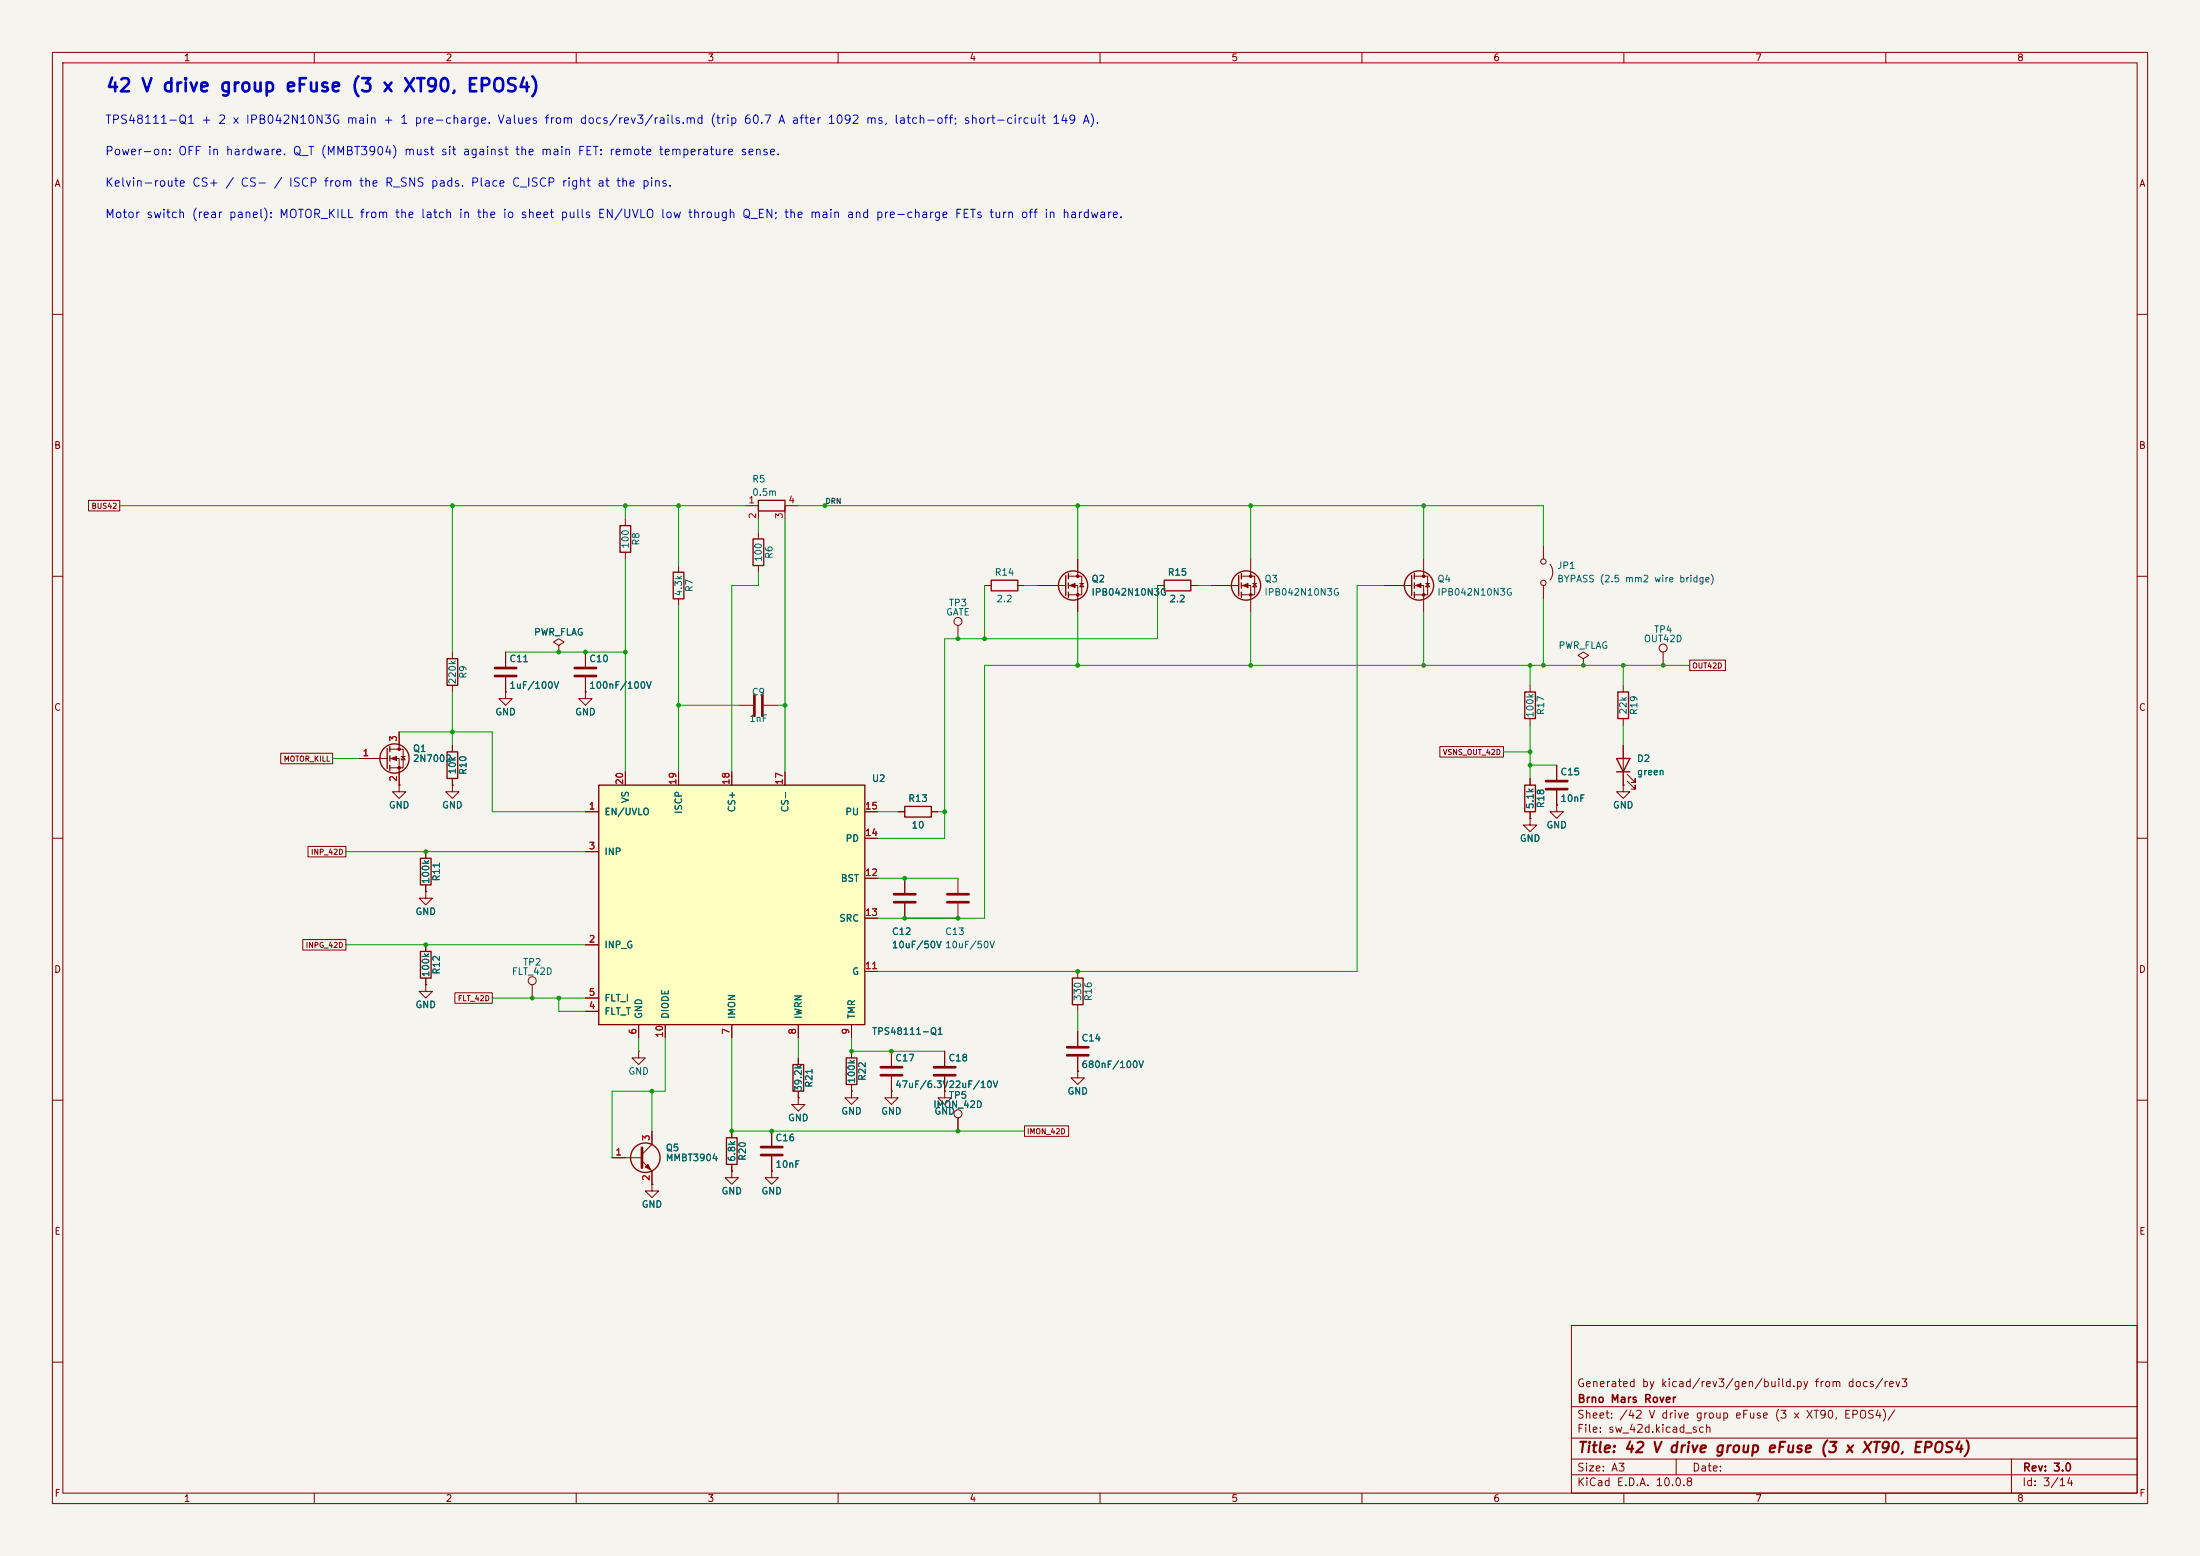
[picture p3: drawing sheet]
<svg xmlns="http://www.w3.org/2000/svg" width="420mm" height="297mm" viewBox="0 0 420 297" stroke-linecap="round" stroke-linejoin="round" font-family="sans-serif">
<path d="M0 0h420v297h-420z" fill="#f5f4ef" stroke="#f5f4ef" stroke-width=".19"/>
<g fill="none" stroke="#840000" stroke-width=".19">
<path d="M10 10h400v277h-400zM12 12h396v273h-396zM60 10v2M110 10v2M160 10v2M210 10v2M260 10v2M310 10v2M360 10v2M10 60h2M408 60h2M10 110h2"/>
<path d="M182.9 119.4v2.5M221 111.8h1.2M227.3 111.8h1.3M231.1 111.8h5.4M237 110h2.5v3.5h-2.5M237 111.8h1.8v5M238.8 106.7v3.3M239.1 111.4h.8M239.5 111.4l.4 .6h-.8zM264.2 111.8h5.3M270 110h2.5v3.5h-2.5M270 111.8h1.8v5"/>
<path d="M271.8 106.7v3.3M272.2 111.4h.7M272.5 111.4l.4 .6h-.7zM408 110h2M76.2 139.7v3.3M96.5 132.1v1.3h1.3l-1.3 1.2-1.3-1.2h1.3M96.5 132.1h.1M111.8 132.1v1.3h1.2l-1.2 1.2-1.3-1.2h1.3M111.8 132.1h.1M141 134.6h2.8M145.8 134.6h2.8M292.1 130.8v1.3"/>
<path d="M292.1 137.2v1.2M309.9 130.8v1.3M309.9 137.2v1.2M317.5 124.5v2.5M10 160h2M68.6 144.8h5.3M74.4 143h2.6v3.6h-2.6M74.4 144.8h1.8v5.1M76.2 149.9v1.2h1.3l-1.3 1.3-1.3-1.3h1.3M76.2 149.9h.1M76.6 144.4h.7M77 144.4l.3 .6h-.7z"/>
<path d="M86.4 149.9v1.2h1.2l-1.2 1.3-1.3-1.3h1.3M86.4 149.9h.1M86.4 142.2v1.3M86.4 148.6v1.3M292.1 156.2v1.3h1.3l-1.3 1.3-1.3-1.3h1.3M292.1 156.2h.1M292.1 148.6v1.3M292.1 154.9v1.3M297.2 153.7v1.2h1.2l-1.2 1.3-1.3-1.3h1.3M297.2 153.7h.1M297.2 146.1v2.7M297.2 150.9v2.8"/>
<path d="M309.9 149.9v1.2h1.2l-1.2 1.3-1.3-1.3h1.3M309.9 149.9h.1M309.9 142.2v7.7M310.6 149.1l1.6 1.5v-.7v.7h-.8M310.6 147.8l1.6 1.6v-.8v.8h-.8M408 160h2M81.3 170.2v1.3h1.2l-1.2 1.2-1.3-1.2h1.3M81.3 170.2h.1M81.3 162.6v1.2M81.3 168.9v1.3M182.9 167.6v2.8M182.9 172.5v2.8"/>
<path d="M81.3 188v1.2h1.2l-1.2 1.3-1.3-1.3h1.3M81.3 188h.1M81.3 180.3v1.3M81.3 186.7v1.3M101.6 188v2.5M205.7 185.4v1.3M205.7 191.8v1.2M205.7 196.9v2.7M10 210h2M121.9 200.7v1.2h1.3l-1.3 1.3-1.3-1.3h1.3M121.9 200.7h.1M124.5 215.9v2.5l-1.9 1.9"/>
<path d="M205.7 201.7v2.8M408 210h2M116.8 221h5.8M122.6 221.6l1.9 1.9v2.6M124.5 226.1v1.2h1.2l-1.2 1.3-1.3-1.3h1.3M124.5 226.1h.1M300 253h108v32h-108zM10 260h2M300 278.5h108M300 274.5h108M300 268.5h108M320 278.5v3"/>
<path d="M384 278.5v6.5M408 260h2M60 285v2M110 285v2M160 285v2M210 285v2M260 285v2M300 281.5h108M310 285v2M360 285v2"/>
<circle cx="182.9" cy="118.6" r=".76"/>
<circle cx="317.5" cy="123.7" r=".76"/>
<circle cx="101.6" cy="187.2" r=".76"/>
</g>
<g fill="none" stroke="#840000" stroke-width=".25">
<path d="M222.2 110.7h5.1v2.1h-5.1zM236.5 109.9v3.8M237 109.5v1M237 111.3v1M237 113v1M269.5 109.9v3.8M270 109.5v1M270 111.3v1M270 113v1M291.1 132.1h2v5.1h-2zM308.9 132.1h2v5.1h-2zM73.9 142.9v3.8"/>
<path d="M74.4 142.5v1M74.4 144.3v1M74.4 146.1v1M85.3 143.5h2.1v5.1h-2.1zM291.1 149.9h2v5h-2zM308.6 144.8h2.5l-1.2 2.5zM308.6 147.3h2.5M80.3 163.8h2v5.1h-2zM80.3 181.6h2v5.1h-2zM204.7 186.7h2.1v5.1h-2.1z"/>
<circle cx="237.9" cy="111.8" r="2.79"/>
<circle cx="270.9" cy="111.8" r="2.79"/>
<circle cx="75.3" cy="144.8" r="2.79"/>
<circle cx="123.2" cy="221" r="2.82"/>
</g>
<g fill="#840000" stroke="#840000" stroke-width=".19">
<path d="M270.3 111.8l1-.4v.7z"/>
<path d="M237.2 111.8l1.1-.4v.7z"/>
<path d="M123.2 222.8l.5-.6 .5 1.1z"/>
<path d="M74.7 144.8l1-.4v.8z"/>
<circle cx="271.8" cy="110" r=".25"/>
<circle cx="271.8" cy="113.5" r=".25"/>
<circle cx="238.8" cy="110" r=".25"/>
<circle cx="238.8" cy="113.5" r=".25"/>
<circle cx="76.2" cy="143" r=".25"/>
<circle cx="76.2" cy="146.6" r=".25"/>
</g>
<path d="M144 132.6v4.1M145.5 132.6v4.1M295.1 149.1h4.1M295.1 150.6h4.1M180.8 170.7h4.1M180.8 172.2h4.1M203.7 199.9h4.1M122.6 219.1v3.8M203.7 201.4h4.1" fill="none" stroke="#840000" stroke-width=".51"/>
<path d="M114.3 149.9h50.8v45.7h-50.8z" fill="#ffffc2"/>
<g fill="none" stroke="#840000" stroke-width=".25">
<path d="M144.8 95.5h5.1v2h-5.1zM118.4 100.3h2v5.1h-2zM128.5 109.2h2.1v5.1h-2.1zM143.8 102.9h2v5.1h-2zM189.2 110.7h5.1v2.1h-5.1zM203.5 109.9v3.8M204 109.5v1M204 111.3v1M204 113v1M85.3 125.7h2.1v5.1h-2.1zM114.3 149.9h50.8v45.7h-50.8zM172.7 153.9h5.1v2.1h-5.1z"/>
<path d="M138.7 217.2h2v5h-2zM151.4 203.2h2v5.1h-2zM161.5 201.9h2.1v5.1h-2.1z"/>
<circle cx="204.9" cy="111.8" r="2.79"/>
</g>
<g fill="none" stroke="#840000" stroke-width=".19">
<path d="M16.9 95.5h6v2h-6zM119.4 99.1v1.2M142.2 96.5h2.6v2.6M152.4 96.5h-2.5v2.6M119.4 105.4v1.3M129.5 108v1.2M129.5 114.3v1.3M144.8 101.6v1.3M144.8 108v1.2M188 111.8h1.2M194.3 111.8h1.3M198.1 111.8h5.4"/>
<path d="M204 110h2.5v3.5h-2.5M204 111.8h1.7v5M205.7 106.7v3.3M206.1 111.4h.8M206.5 111.4l.4 .6h-.8zM221 111.8h1.2M227.3 111.8h1.3M294.6 104.1v2.6M294.6 111.8v2.5M295.9 107.7a2.54 2.54 0 0 1 0 3M76.2 139.7v2.5M86.4 124.5v1.2"/>
<path d="M86.4 130.8v1.3M96.5 132.1h.1M96.5 124.5v2.8M96.5 129.3v2.8M106.7 123.2l1-.6-1-.7-1 .7 1 .6v1.3M106.7 124.5h.1M111.8 132.1h.1M111.8 124.5v2.8M111.8 129.3v2.8M302.3 125.7l1-.6-1-.6-1.1 .6 1.1 .6v1.3M302.3 127h.1M322.6 126h6.8v2h-6.8z"/>
<path d="M53.6 143.8h9.9v2h-9.9zM68.6 144.8h2.5M76.2 149.9h.1M76.2 147.3v2.6M86.4 149.9h.1M86.4 142.2v1.3M86.4 148.6v1.3M111.8 154.9h2.5M119.4 147.3v2.6M129.5 147.3v2.6M139.7 147.3v2.6M149.9 147.3v2.6"/>
<path d="M165.1 154.9h2.5M171.4 154.9h1.3M177.8 154.9h1.3M274.9 142.5h12.1v2h-12.1zM292.1 156.2h.1M292.1 148.6v1.3M292.1 154.9v1.3M297.2 153.7h.1M297.2 146.1v2.7M297.2 150.9v2.8M309.9 149.9h.1M309.9 142.2v2.6"/>
<path d="M309.9 147.3v2.6M57.8 179.3h8.2v2h-8.2zM58.8 161.6h7.2v2h-7.2zM81.3 170.2h.1M81.3 162.6v1.2M81.3 168.9v1.3M111.8 162.6h2.5M165.1 167.6h2.5M165.1 175.3h2.5M165.1 160h2.5M172.7 167.6v2.8M172.7 172.5v2.8"/>
<path d="M81.3 188h.1M81.3 180.3v1.3M81.3 186.7v1.3M86.8 189.5h7.2v2h-7.2zM111.8 180.3h2.5M111.8 193h2.5M111.8 190.5h2.5M121.9 195.6v2.5M127 195.6v2.5M139.7 195.6v2.5M152.4 195.6v2.5M162.6 195.6v2.5"/>
<path d="M165.1 185.4h2.5M205.7 196.9v2.7M124.5 215.9v2.5M139.7 215.9v1.3M147.3 215.9v2.8M152.4 209.6v1.2h1.3l-1.3 1.3-1.3-1.3h1.3M152.4 209.6h.1M152.4 201.9v1.3M152.4 208.3v1.3M162.6 208.3v1.3h1.2l-1.2 1.2-1.3-1.2h1.3M162.6 208.3h.1M162.6 200.7v1.2"/>
<path d="M162.6 207v1.3M170.2 208.3v1.3h1.2l-1.2 1.2-1.3-1.2h1.3M170.2 208.3h.1M170.2 200.7v2.8M170.2 205.5v2.8M180.3 208.3v1.3h1.3l-1.3 1.2-1.2-1.2h1.2M180.3 208.3h.1M180.3 200.7v2.8M180.3 205.5v2.8M182.9 213.4v2.5M195.6 214.9h8.4v2h-8.4zM205.7 204.5v1.2h1.3l-1.3 1.3-1.2-1.3h1.2"/>
<path d="M205.7 204.5h.1M205.7 201.7v2.8M116.8 221h2.6M124.5 226.1h.1M124.5 223.5v2.6M139.7 223.5v1.3h1.3l-1.3 1.3-1.3-1.3h1.3M139.7 223.5h.1M139.7 222.2v1.3M147.3 223.5v1.3h1.3l-1.3 1.3-1.3-1.3h1.3M147.3 223.5h.1M147.3 220.7v2.8"/>
<circle cx="294.6" cy="111.3" r=".51"/>
<circle cx="294.6" cy="107.2" r=".51"/>
<circle cx="182.9" cy="212.6" r=".76"/>
</g>
<path d="M94.5 127.5h4.1M94.5 129h4.1M109.7 127.5h4.1M109.7 129h4.1M170.7 170.7h4.1M170.7 172.2h4.1M145.3 218.9h4.1M168.1 203.7h4.1M168.1 205.2h4.1M178.3 203.7h4.1M178.3 205.2h4.1M145.3 220.5h4.1" fill="none" stroke="#840000" stroke-width=".51"/>
<g fill="#840000" stroke="#840000" stroke-width=".19">
<path d="M204.2 111.8l1-.4v.7z"/>
<circle cx="205.7" cy="110" r=".25"/>
<circle cx="205.7" cy="113.5" r=".25"/>
</g>
<g fill="none" stroke="#009600" stroke-width=".19">
<path d="M22.9 96.5h119.3M86.4 96.5v28M119.4 96.5v2.6M129.5 96.5v11.5M144.8 99.1v2.5M149.9 99.1v48.2M152.4 96.5h142.2v7.6M205.7 96.5v10.2M238.8 96.5v10.2M271.8 96.5v10.2M119.4 106.7v40.6M129.5 115.6v31.7"/>
<path d="M144.8 109.2v2.6h-5.1v35.5M188 111.8v10.1M195.6 111.8h2.5M205.7 116.8v10.2M221 111.8v10.1h-40.7v38.1h-12.7M228.6 111.8h2.5M238.8 116.8v10.2M264.2 111.8h-5.1v73.6h-91.5M271.8 116.8v10.2M294.6 114.3v12.7M76.2 139.7h17.8v15.2h17.8M86.4 132.1v10.1"/>
<path d="M96.5 124.5h22.9M129.5 134.6h11.5M148.6 134.6h1.3M292.1 127v3.8M292.1 138.4v10.2M309.9 127v3.8M309.9 138.4v3.8M322.6 127h-134.6v48.3h-20.4M63.5 144.8h5.1M167.6 154.9h3.8M179.1 154.9h1.2M287 143.5h5.1"/>
<path d="M292.1 146.1h5.1M66 162.6h45.8M167.6 167.6h15.3M66 180.3h45.8M94 190.5h17.8M106.7 190.5v2.5h5.1M121.9 198.1v2.6M127 198.1v10.2h-10.2v12.7M139.7 198.1v17.8h55.9M152.4 198.1v3.8M162.6 198.1v2.6h17.7M205.7 193v3.9"/>
<path d="M124.5 208.3v7.6"/>
</g>
<g fill="#009600">
<circle cx="86.4" cy="96.5" r=".46"/>
<circle cx="119.4" cy="96.5" r=".46"/>
<circle cx="129.5" cy="96.5" r=".46"/>
<circle cx="86.4" cy="139.7" r=".46"/>
<circle cx="106.7" cy="124.5" r=".46"/>
<circle cx="157.5" cy="96.5" r=".46"/>
<circle cx="182.9" cy="121.9" r=".46"/>
<circle cx="188" cy="121.9" r=".46"/>
<circle cx="238.8" cy="96.5" r=".46"/>
<circle cx="238.8" cy="127" r=".46"/>
<circle cx="205.7" cy="185.4" r=".46"/>
<circle cx="205.7" cy="127" r=".46"/>
<circle cx="205.7" cy="96.5" r=".46"/>
<circle cx="172.7" cy="167.6" r=".46"/>
<circle cx="182.9" cy="175.3" r=".46"/>
<circle cx="172.7" cy="175.3" r=".46"/>
<circle cx="119.4" cy="124.5" r=".46"/>
<circle cx="111.8" cy="124.5" r=".46"/>
<circle cx="180.3" cy="154.9" r=".46"/>
<circle cx="124.5" cy="208.3" r=".46"/>
<circle cx="129.5" cy="134.6" r=".46"/>
<circle cx="149.9" cy="134.6" r=".46"/>
<circle cx="106.7" cy="190.5" r=".46"/>
<circle cx="81.3" cy="180.3" r=".46"/>
<circle cx="81.3" cy="162.6" r=".46"/>
<circle cx="101.6" cy="190.5" r=".46"/>
<circle cx="309.9" cy="127" r=".46"/>
<circle cx="302.3" cy="127" r=".46"/>
<circle cx="294.6" cy="127" r=".46"/>
<circle cx="271.8" cy="127" r=".46"/>
<circle cx="292.1" cy="127" r=".46"/>
<circle cx="317.5" cy="127" r=".46"/>
<circle cx="271.8" cy="96.5" r=".46"/>
<circle cx="292.1" cy="143.5" r=".46"/>
<circle cx="292.1" cy="146.1" r=".46"/>
<circle cx="147.3" cy="215.9" r=".46"/>
<circle cx="182.9" cy="215.9" r=".46"/>
<circle cx="162.6" cy="200.7" r=".46"/>
<circle cx="170.2" cy="200.7" r=".46"/>
<circle cx="139.7" cy="215.9" r=".46"/>
</g>
<text font-size="2.5" fill="#0000c2" x="20.1" y="18.2">42 V drive group eFuse (3 x XT90, EPOS4)</text>
<text font-size="2" fill="#840000" x="301" y="277.8">Title: 42 V drive group eFuse (3 x XT90, EPOS4)</text>
<g font-size="1.6" fill="#0000c2">
<text x="19.9" y="24">TPS48111-Q1 + 2 x IPB042N10N3G main + 1 pre-charge. Values from docs/rev3/rails.md (trip 60.7 A after 1092 ms, latch-off; short-circuit 149 A).</text>
<text x="19.9" y="30">Power-on: OFF in hardware. Q_T (MMBT3904) must sit against the main FET: remote temperature sense.</text>
<text x="19.9" y="36">Kelvin-route CS+ / CS- / ISCP from the R_SNS pads. Place C_ISCP right at the pins.</text>
<text x="19.9" y="42">Motor switch (rear panel): MOTOR_KILL from the latch in the io sheet pulls EN/UVLO low through Q_EN; the main and pre-charge FETs turn off in hardware.</text>
</g>
<g font-size="1.5" fill="#840000">
<text x="300.9" y="265.1">Generated by kicad/rev3/gen/build.py from docs/rev3</text>
<text x="301" y="268.1">Brno Mars Rover</text>
<text x="300.9" y="273.8">File: sw_42d.kicad_sch</text>
<text x="300.9" y="271.1">Sheet: /42 V drive group eFuse (3 x XT90, EPOS4)/</text>
<text x="300.9" y="281.2">Size: A3</text>
<text x="322.9" y="281.2">Date:</text>
<text x="386" y="281.2">Rev: 3.0</text>
<text x="300.9" y="284">KiCad E.D.A. 10.0.8</text>
<text x="385.9" y="284">Id: 3/14</text>
</g>
<g font-size="1.3" fill="#840000">
<text x="35" y="12">1</text>
<text x="85" y="12">2</text>
<text x="135" y="12">3</text>
<text x="185" y="12">4</text>
<text x="235" y="12">5</text>
<text x="285" y="12">6</text>
<text x="335" y="12">7</text>
<text x="385" y="12">8</text>
<text x="10.3" y="36">A</text>
<text x="408.3" y="36">A</text>
<text x="10.2" y="86">B</text>
<text x="408.2" y="86">B</text>
<text x="10.2" y="136">C</text>
<text x="408.2" y="136">C</text>
<text x="10.2" y="186">D</text>
<text x="408.2" y="186">D</text>
<text x="10.3" y="236">E</text>
<text x="408.3" y="236">E</text>
<text x="10.3" y="286">F</text>
<text x="35" y="287">1</text>
<text x="85" y="287">2</text>
<text x="135" y="287">3</text>
<text x="185" y="287">4</text>
<text x="235" y="287">5</text>
<text x="285" y="287">6</text>
<text x="335" y="287">7</text>
<text x="385" y="287">8</text>
<text x="408.3" y="286">F</text>
</g>
<g font-size="1.3" fill="#006464">
<text x="143.5" y="92.4">R5</text>
<text x="143.5" y="94.9">0.5m</text>
<text x="120.3" y="104.8" transform="rotate(-90 120.3 104.8)">100</text>
<text x="122.4" y="104.2" transform="rotate(-90 122.4 104.2)">R8</text>
<text x="145.7" y="107.4" transform="rotate(-90 145.7 107.4)">100</text>
<text x="147.8" y="106.8" transform="rotate(-90 147.8 106.8)">R6</text>
<text x="130.5" y="113.9" transform="rotate(-90 130.5 113.9)">4.3k</text>
<text x="132.5" y="113.1" transform="rotate(-90 132.5 113.1)">R7</text>
<text x="189.8" y="110.2">R14</text>
<text x="208.3" y="111.5">Q2</text>
<text x="208.3" y="114">IPB042N10N3G</text>
<text x="222.8" y="110.2">R15</text>
<text x="241.3" y="111.5">Q3</text>
<text x="241.3" y="114">IPB042N10N3G</text>
<text x="274.3" y="111.5">Q4</text>
<text x="274.3" y="114">IPB042N10N3G</text>
<text x="297.2" y="108.9">JP1</text>
<text x="297.2" y="111.5">BYPASS (2.5 mm2 wire bridge)</text>
<text x="180.5" y="117.8">GATE</text>
<text x="181" y="116">TP3</text>
<text x="190.1" y="115.3">2.2</text>
<text x="223.2" y="115.3">2.2</text>
<text x="101.8" y="121.6">PWR_FLAG</text>
<text x="297.4" y="124.2">PWR_FLAG</text>
<text x="313.7" y="122.9">OUT42D</text>
<text x="315.6" y="121.1">TP4</text>
<text x="87.3" y="130.7" transform="rotate(-90 87.3 130.7)">220k</text>
<text x="89.4" y="129.6" transform="rotate(-90 89.4 129.6)">R9</text>
<text x="97.1" y="126.7">C11</text>
<text x="97.1" y="131.8">1uF/100V</text>
<text x="112.4" y="126.7">C10</text>
<text x="112.4" y="131.8">100nF/100V</text>
<text x="94.5" y="136.9">GND</text>
<text x="109.7" y="136.9">GND</text>
<text x="143.4" y="133">C9</text>
<text x="293.1" y="137.1" transform="rotate(-90 293.1 137.1)">100k</text>
<text x="295.1" y="136.6" transform="rotate(-90 295.1 136.6)">R17</text>
<text x="310.8" y="136.5" transform="rotate(-90 310.8 136.5)">22k</text>
<text x="312.9" y="136.6" transform="rotate(-90 312.9 136.6)">R19</text>
<text x="78.7" y="143.8">Q1</text>
<text x="142.9" y="138.1">1nF</text>
<text x="78.7" y="145.7">2N7002</text>
<text x="87.3" y="147.9" transform="rotate(-90 87.3 147.9)">10k</text>
<text x="89.4" y="148" transform="rotate(-90 89.4 148)">R10</text>
<text x="166.4" y="149.6">U2</text>
<text x="297.8" y="148.3">C15</text>
<text x="312.4" y="145.7">D2</text>
<text x="312.4" y="148.3">green</text>
<text x="74.1" y="154.6">GND</text>
<text x="84.3" y="154.6">GND</text>
<text x="115.3" y="155.9">EN/UVLO</text>
<text x="120.3" y="153.4" transform="rotate(-90 120.3 153.4)">VS</text>
<text x="130.5" y="155.5" transform="rotate(-90 130.5 155.5)">ISCP</text>
<text x="140.7" y="155.2" transform="rotate(-90 140.7 155.2)">CS+</text>
<text x="150.8" y="155.2" transform="rotate(-90 150.8 155.2)">CS-</text>
<text x="161.3" y="155.9">PU</text>
<text x="173.3" y="153.4">R13</text>
<text x="293.1" y="154.6" transform="rotate(-90 293.1 154.6)">5.1k</text>
<text x="295.1" y="154.4" transform="rotate(-90 295.1 154.4)">R18</text>
<text x="297.8" y="153.4">10nF</text>
<text x="307.8" y="154.6">GND</text>
<text x="161.3" y="161">PD</text>
<text x="173.9" y="158.4">10</text>
<text x="290" y="161">GND</text>
<text x="295.1" y="158.4">GND</text>
<text x="115.3" y="163.5">INP</text>
<text x="82.2" y="168.8" transform="rotate(-90 82.2 168.8)">100k</text>
<text x="84.3" y="168.3" transform="rotate(-90 84.3 168.3)">R11</text>
<text x="160.4" y="168.6">BST</text>
<text x="79.2" y="175">GND</text>
<text x="160.1" y="176.2">SRC</text>
<text x="170.2" y="178.8">C12</text>
<text x="180.3" y="178.8">C13</text>
<text x="99.7" y="184.6">TP2</text>
<text x="115.3" y="181.3">INP_G</text>
<text x="170.2" y="181.3">10uF/50V 10uF/50V</text>
<text x="170.2" y="181.3">10uF/50V</text>
<text x="82.2" y="186.6" transform="rotate(-90 82.2 186.6)">100k</text>
<text x="84.3" y="186.1" transform="rotate(-90 84.3 186.1)">R12</text>
<text x="97.6" y="186.4">FLT_42D</text>
<text x="115.3" y="191.5">FLT_I</text>
<text x="162.6" y="186.4">G</text>
<text x="206.7" y="191.2" transform="rotate(-90 206.7 191.2)">330</text>
<text x="208.7" y="191.2" transform="rotate(-90 208.7 191.2)">R16</text>
<text x="79.2" y="192.7">GND</text>
<text x="115.3" y="194">FLT_T</text>
<text x="122.9" y="194.6" transform="rotate(-90 122.9 194.6)">GND</text>
<text x="128" y="194.6" transform="rotate(-90 128 194.6)">DIODE</text>
<text x="140.7" y="194.6" transform="rotate(-90 140.7 194.6)">IMON</text>
<text x="153.4" y="194.6" transform="rotate(-90 153.4 194.6)">IWRN</text>
<text x="163.5" y="194.6" transform="rotate(-90 163.5 194.6)">TMR</text>
<text x="166.4" y="197.8">TPS48111-Q1</text>
<text x="170.8" y="202.9">C17</text>
<text x="181" y="202.9">C18</text>
<text x="206.4" y="199.1">C14</text>
<text x="119.9" y="205.4">GND</text>
<text x="153.4" y="208.5" transform="rotate(-90 153.4 208.5)">39.2k</text>
<text x="155.4" y="207.7" transform="rotate(-90 155.4 207.7)">R21</text>
<text x="163.5" y="206.9" transform="rotate(-90 163.5 206.9)">100k</text>
<text x="165.6" y="206.4" transform="rotate(-90 165.6 206.4)">R22</text>
<text x="170.8" y="208">47uF/6.3V22uF/10V</text>
<text x="203.7" y="209.2">GND</text>
<text x="206.4" y="204.2">680nF/100V</text>
<text x="150.3" y="214.3">GND</text>
<text x="160.5" y="213.1">GND</text>
<text x="168.1" y="213.1">GND</text>
<text x="178.1" y="211.8">IMON_42D</text>
<text x="178.3" y="213.1">GND</text>
<text x="181" y="210">TP5</text>
<text x="127" y="220">Q5</text>
<text x="127" y="221.9">MMBT3904</text>
<text x="140.7" y="221.9" transform="rotate(-90 140.7 221.9)">6.8k</text>
<text x="142.7" y="221.7" transform="rotate(-90 142.7 221.7)">R20</text>
<text x="147.9" y="218.1">C16</text>
<text x="147.9" y="223.2">10nF</text>
<text x="122.4" y="230.8">GND</text>
<text x="137.6" y="228.3">GND</text>
<text x="145.3" y="228.3">GND</text>
</g>
<g font-size="1.3" fill="#a90000">
<text x="142.8" y="96.4">1</text>
<text x="144.6" y="99.2" transform="rotate(-90 144.6 99.2)">2</text>
<text x="149.7" y="99.2" transform="rotate(-90 149.7 99.2)">3</text>
<text x="150.4" y="96.4">4</text>
<text x="76.1" y="141.7" transform="rotate(-90 76.1 141.7)">3</text>
<text x="69.1" y="144.6">1</text>
<text x="76.1" y="149.3" transform="rotate(-90 76.1 149.3)">2</text>
<text x="119.2" y="149.9" transform="rotate(-90 119.2 149.9)">20</text>
<text x="129.4" y="149.9" transform="rotate(-90 129.4 149.9)">19</text>
<text x="139.6" y="149.9" transform="rotate(-90 139.6 149.9)">18</text>
<text x="149.7" y="149.9" transform="rotate(-90 149.7 149.9)">17</text>
<text x="112.3" y="154.8">1</text>
<text x="165" y="154.8">15</text>
<text x="165" y="159.9">14</text>
<text x="112.3" y="162.4">3</text>
<text x="165" y="167.5">12</text>
<text x="165" y="175.1">13</text>
<text x="112.3" y="180.2">2</text>
<text x="165" y="185.3">11</text>
<text x="112.3" y="190.4">5</text>
<text x="112.3" y="192.9">4</text>
<text x="121.8" y="197.6" transform="rotate(-90 121.8 197.6)">6</text>
<text x="139.6" y="197.6" transform="rotate(-90 139.6 197.6)">7</text>
<text x="152.3" y="197.6" transform="rotate(-90 152.3 197.6)">8</text>
<text x="162.4" y="197.6" transform="rotate(-90 162.4 197.6)">9</text>
<text x="126.9" y="198.2" transform="rotate(-90 126.9 198.2)">10</text>
<text x="117.4" y="220.8">1</text>
<text x="124.3" y="217.9" transform="rotate(-90 124.3 217.9)">3</text>
<text x="124.3" y="225.5" transform="rotate(-90 124.3 225.5)">2</text>
</g>
<g font-size="1" fill="#840000">
<text x="17.4" y="97.3">BUS42</text>
<text x="323" y="127.8">OUT42D</text>
<text x="54.1" y="145.6">MOTOR_KILL</text>
<text x="275.3" y="144.3">VSNS_OUT_42D</text>
<text x="59.3" y="163.4">INP_42D</text>
<text x="58.3" y="181.2">INPG_42D</text>
<text x="87.3" y="191.3">FLT_42D</text>
<text x="196" y="216.7">IMON_42D</text>
</g>
<text font-size="1" fill="#0f0f0f" x="157.5" y="96.4">DRN</text>
</svg>
